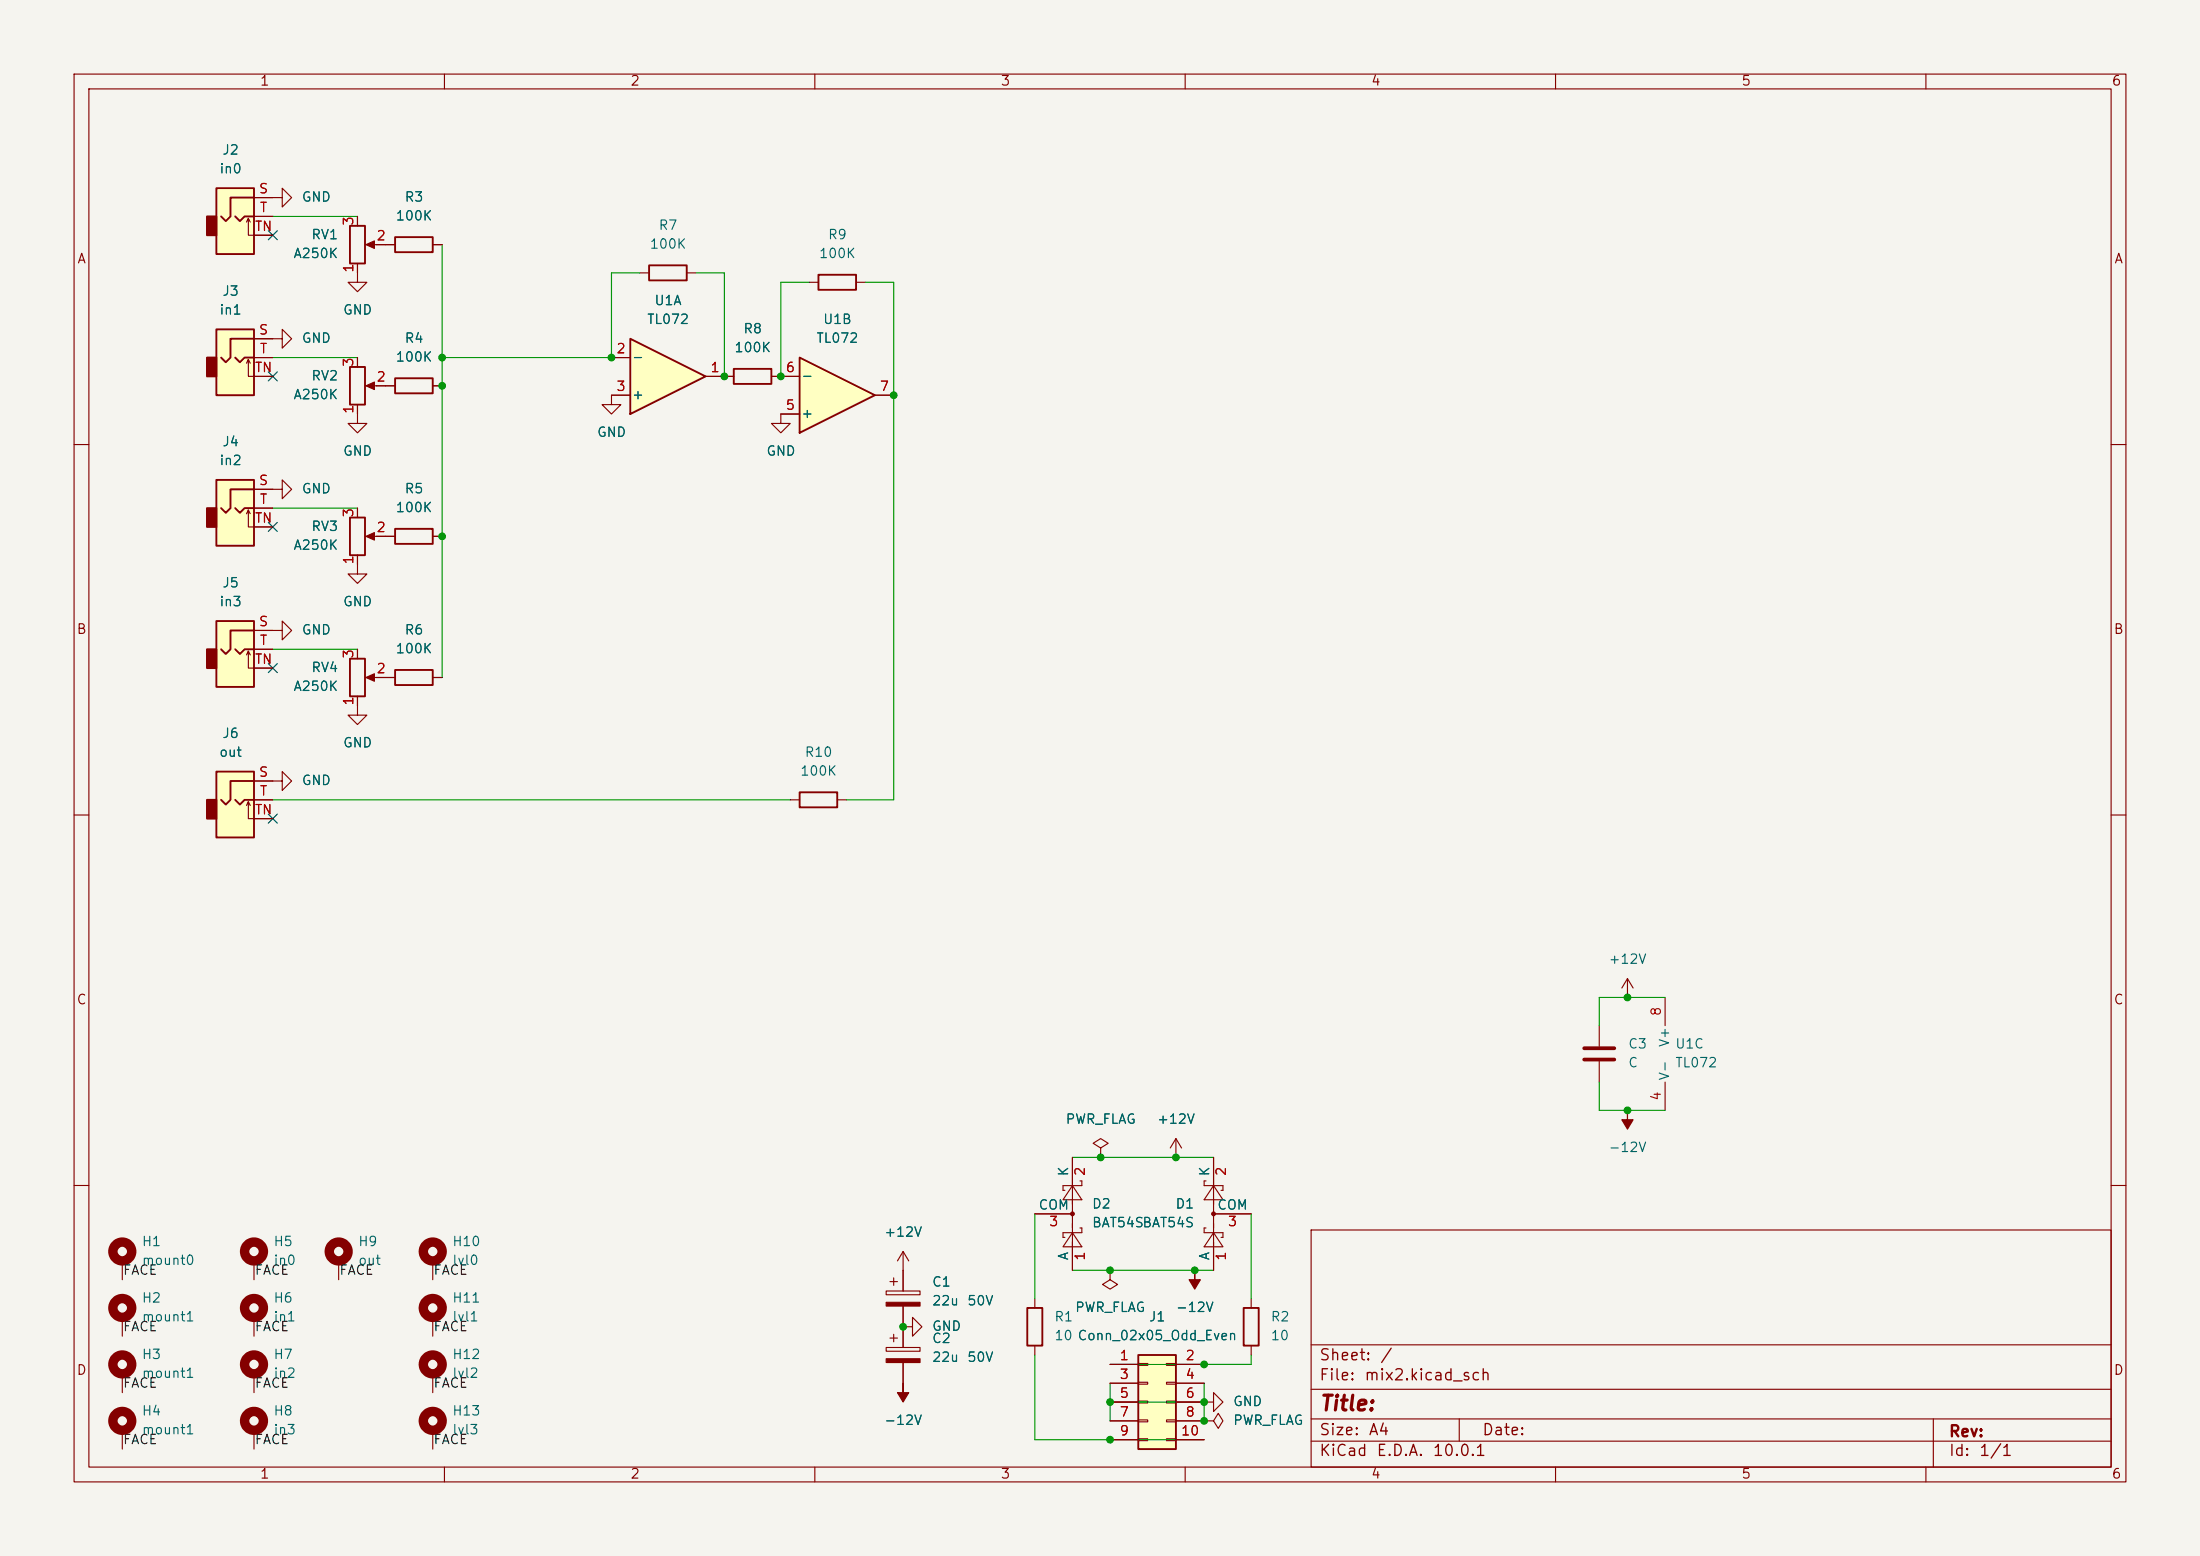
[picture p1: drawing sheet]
<svg xmlns="http://www.w3.org/2000/svg" width="297mm" height="210mm" viewBox="0 0 297 210" stroke-linecap="round" stroke-linejoin="round" font-family="sans-serif">
<path d="M0 0h297v210h-297z" fill="#f5f4ef" stroke="#f5f4ef" stroke-width=".14"/>
<g fill="none" stroke="#840000" stroke-width=".15">
<path d="M10 10h277v190h-277zM12 12h273v186h-273zM60 10v2M110 10v2M160 10v2M210 10v2M260 10v2M10 60h2M285 60h2M10 110h2M285 110h2M10 160h2"/>
<path d="M177 166h108v32h-108zM285 160h2M60 198v2M110 198v2M160 198v2M177 194.5h108M177 191.5h108M177 187.5h108M177 181.5h108M197 191.5v3M210 198v2M260 198v2"/>
<path d="M261 191.5v6.5"/>
</g>
<path d="M29.2 104.1h5.1v8.9h-5.1z" fill="#ffffc2"/>
<path d="M29.2 104.1h5.1v8.9h-5.1zM31.7 108l.7 .6 .6-.6h1.3M34.3 105.4h-3.2v2.6l-.6 .6-.7-.6" fill="none" stroke="#840000" stroke-width=".25"/>
<path d="M27.9 108h1.3v2.5h-1.3z" fill="#840000" stroke="#840000" stroke-width=".25"/>
<g fill="none" stroke="#840000" stroke-width=".15">
<path d="M33.3 108.7l.2-.5v2.3h3.3M33.5 108.2l.3 .5M34.3 105.4h2.5M34.3 108h2.5M16.5 170.2v2.5M34.3 170.2v2.5M45.7 170.2v2.5M58.4 170.2v2.5M58.4 177.8v2.5M16.5 185.4v2.6M16.5 193v2.6M58.4 185.4v2.6"/>
<path d="M58.4 193v2.6"/>
</g>
<g fill="none" stroke="#840000" stroke-width="1.3">
<circle cx="16.5" cy="168.9" r="1.27"/>
<circle cx="34.3" cy="168.9" r="1.27"/>
<circle cx="45.7" cy="168.9" r="1.27"/>
<circle cx="58.4" cy="168.9" r="1.27"/>
<circle cx="58.4" cy="176.5" r="1.27"/>
<circle cx="16.5" cy="191.8" r="1.27"/>
<circle cx="16.5" cy="184.1" r="1.27"/>
<circle cx="58.4" cy="191.8" r="1.27"/>
<circle cx="58.4" cy="184.1" r="1.27"/>
</g>
<path d="M153.7 182.9h5v12.7h-5z" fill="#ffffc2"/>
<path d="M87.6 35.8h5.1v2h-5.1zM47.2 88.9h2.1v5.1h-2.1zM138.7 176.5h2v5.1h-2zM167.9 176.5h2v5.1h-2zM153.7 182.9h5v12.7h-5z" fill="none" stroke="#840000" stroke-width=".25"/>
<g fill="none" stroke="#840000" stroke-width=".15">
<path d="M86.4 36.8h1.2M92.7 36.8h1.3M48.3 94v2.5h1.2l-1.2 1.3-1.3-1.3h1.3M48.3 87.6v1.3M49.8 91.4h2.3M36.8 105.4h1.3v-1.3l1.3 1.3-1.3 1.3v-1.3M144.8 156.2v15.3M145.8 159.4h.2v.6h-2.5v.7h.3M148.6 154.9l1-.6-1-.6-1 .6 1 .6v1.3M148.6 156.2h.1M158.7 153.7l-.7 1.2M158.7 153.7l.8 1.2"/>
<path d="M158.7 153.7v2.5M162.8 159.4h-.2v.6h2.5v.7h-.3M163.8 156.2v15.3M16.5 177.8v2.5M34.3 177.8v2.5M119.6 174.2h4.6v.6h-4.6zM120.1 173h1.1M120.6 172.5v1M121.9 179.1h1.3v-1.3l1.3 1.3-1.3 1.2v-1.2M121.9 168.9l-.7 1.3M121.9 168.9l.8 1.3M121.9 168.9v5.3"/>
<path d="M121.9 176.3v5.6M139.7 163.8h5.1M139.7 175.3v1.2M144.8 166.4l1.2 1.9h-2.5zM144.8 160l1.2 1.9h-2.5zM145.8 165.7h.2v.7h-2.5v.6h.3M149.9 171.5v1.2l1 .7-1 .6-1.1-.6 1.1-.7M149.9 171.5h.1M162.8 165.7h-.2v.7h2.5v.6h-.3M163.8 166.4l1.3 1.9h-2.5zM163.8 160l1.3 1.9h-2.5zM163.8 163.8h5.1"/>
<path d="M168.9 175.3v1.2M34.3 185.4v2.6M34.3 193v2.6M119.6 181.9h4.6v.5h-4.6zM120.1 180.6h1.1M120.6 180.1v1M121.9 183.9v2.8M139.7 181.6v1.3M149.9 184.2h3.8M149.9 186.7h3.8M149.9 189.2h3.8M149.9 191.8h3.8"/>
<path d="M149.9 194.3h3.8M153.7 184h1.2v.3h-1.2zM153.7 186.6h1.2v.2h-1.2zM153.7 189.1h1.2v.3h-1.2zM153.7 191.6h1.2v.3h-1.2zM153.7 194.2h1.2v.2h-1.2zM157.5 184h1.2v.3h-1.2zM157.5 186.6h1.2v.2h-1.2zM157.5 189.1h1.2v.3h-1.2zM157.5 191.6h1.2v.3h-1.2zM157.5 194.2h1.2v.2h-1.2zM158.7 189.2h5.1v-1.2l1.3 1.2-1.3 1.3v-1.3"/>
<path d="M158.7 184.2h3.9M158.7 186.7h3.9M158.7 191.8h3.9M158.7 194.3h3.9M162.6 191.8h1.2l.7-1 .6 1-.6 1-.7-1M162.6 191.8h.1M168.9 181.6v1.3"/>
</g>
<g fill="none" stroke="#840000" stroke-width="1.3">
<circle cx="16.5" cy="176.5" r="1.27"/>
<circle cx="34.3" cy="176.5" r="1.27"/>
<circle cx="34.3" cy="191.8" r="1.27"/>
<circle cx="34.3" cy="184.1" r="1.27"/>
</g>
<g fill="#840000" stroke="#840000" stroke-width=".15">
<path d="M49.4 91.4l1.1-.5v1z"/>
<path d="M119.6 183.4h4.6v.5h-4.6z"/>
<path d="M121.9 186.7v1.3h.8l-.8 1.2-.7-1.2h.7z"/>
<path d="M119.6 175.8h4.6v.5h-4.6z"/>
<path d="M161.3 171.5v1.2h.8l-.8 1.3-.8-1.3h.8z"/>
<circle cx="144.8" cy="163.8" r=".25"/>
<circle cx="163.8" cy="163.8" r=".25"/>
</g>
<path d="M29.2 83.8h5.1v8.9h-5.1z" fill="#ffffc2"/>
<path d="M47.2 69.9h2.1v5h-2.1zM29.2 83.8h5.1v8.9h-5.1zM31.7 87.6l.7 .7 .6-.7h1.3M34.3 85.1h-3.2v2.5l-.6 .7-.7-.7M107.9 106.9h5.1v2.1h-5.1z" fill="none" stroke="#840000" stroke-width=".25"/>
<path d="M27.9 87.6h1.3v2.6h-1.3z" fill="#840000" stroke="#840000" stroke-width=".25"/>
<path d="M48.3 68.6v1.3M48.3 74.9v1.3M49.8 72.4h2.3M33.3 88.4l.2-.5v2.3h3.3M33.5 87.9l.3 .5M34.3 85.1h2.5M34.3 87.6h2.5M106.7 108h1.2M113 108h1.3" fill="none" stroke="#840000" stroke-width=".15"/>
<path d="M49.4 72.4l1.1-.5v1z" fill="#840000" stroke="#840000" stroke-width=".15"/>
<path d="M85.1 45.7l10.1 5.1-10.1 5.1z" fill="#ffffc2"/>
<path d="M47.2 49.5h2.1v5.1h-2.1zM85.1 45.7l10.1 5.1-10.1 5.1zM53.3 71.4h5.1v2h-5.1z" fill="none" stroke="#840000" stroke-width=".25"/>
<path d="M48.3 54.6v2.6h1.2l-1.2 1.2-1.3-1.2h1.3M48.3 48.3v1.2M49.8 52.1h2.3M82.5 48.3h2.6M82.5 53.3h2.6M95.2 50.8h2.6M52.1 72.4h1.2M58.4 72.4h1.3" fill="none" stroke="#840000" stroke-width=".15"/>
<path d="M49.4 52.1l1.1-.5v1z" fill="#840000" stroke="#840000" stroke-width=".15"/>
<path d="M107.9 48.3l10.2 5-10.2 5.1z" fill="#ffffc2"/>
<path d="M107.9 48.3l10.2 5-10.2 5.1z" fill="none" stroke="#840000" stroke-width=".25"/>
<path d="M105.4 50.8h2.5M107.9 55.9h-2.5v1.3h1.3l-1.3 1.2-1.3-1.2h1.3M118.1 53.3h2.5" fill="none" stroke="#840000" stroke-width=".15"/>
<path d="M29.2 44.5h5.1v8.8h-5.1z" fill="#ffffc2"/>
<path d="M29.2 44.5h5.1v8.8h-5.1zM31.7 48.3l.7 .6 .6-.6h1.3M34.3 45.7h-3.2v2.6l-.6 .6-.7-.6" fill="none" stroke="#840000" stroke-width=".25"/>
<path d="M27.9 48.3h1.3v2.5h-1.3z" fill="#840000" stroke="#840000" stroke-width=".25"/>
<path d="M33.3 49l.2-.5v2.3h3.3M33.5 48.5l.3 .5M34.3 45.7h2.5M34.3 48.3h2.5M219.7 132.1l-.8 1.3M219.7 132.1l.8 1.3M219.7 132.1v2.5" fill="none" stroke="#840000" stroke-width=".15"/>
<path d="M29.2 64.8h5.1v8.9h-5.1z" fill="#ffffc2"/>
<path d="M47.2 30.5h2.1v5.1h-2.1zM53.3 32h5.1v2h-5.1zM110.5 37.1h5.1v2h-5.1zM53.3 51.1h5.1v2h-5.1zM99.1 49.8h5v2h-5zM29.2 64.8h5.1v8.9h-5.1zM31.7 68.6l.7 .6 .6-.6h1.3M34.3 66h-3.2v2.6l-.6 .6-.7-.6M53.3 90.4h5.1v2.1h-5.1z" fill="none" stroke="#840000" stroke-width=".25"/>
<path d="M27.9 68.6h1.3v2.5h-1.3z" fill="#840000" stroke="#840000" stroke-width=".25"/>
<g fill="none" stroke="#840000" stroke-width=".15">
<path d="M36.8 26.7h1.3v-1.3l1.3 1.3-1.3 1.2v-1.2M48.3 35.6v2.5h1.2l-1.2 1.3-1.3-1.3h1.3M48.3 29.2v1.3M49.8 33h3.5M58.4 33h1.3M109.2 38.1h1.3M115.6 38.1h1.2M36.8 45.7h1.3v-1.2l1.3 1.2-1.3 1.3v-1.3M52.1 52.1h1.2M58.4 52.1h1.3M82.5 53.3v1.3h1.3l-1.3 1.3-1.2-1.3h1.2M97.8 50.8h1.3"/>
<path d="M104.1 50.8h1.3M33.3 69.3l.2-.5v2.3h3.3M33.5 68.8l.3 .5M34.3 66h3.8v-1.2l1.3 1.2-1.3 1.3v-1.3M34.3 68.6h2.5M48.3 76.2v1.3h1.2l-1.2 1.2-1.3-1.2h1.3M36.8 85.1h1.3v-1.3l1.3 1.3-1.3 1.3v-1.3M52.1 91.4h1.2M58.4 91.4h1.3M215.9 138.4v2.8M224.8 134.6v3.8M215.9 143.3v2.8"/>
<path d="M224.8 146.1v3.8"/>
</g>
<g fill="#840000" stroke="#840000" stroke-width=".15">
<path d="M219.7 149.9v1.2h.8l-.8 1.3-.8-1.3h.8z"/>
<path d="M49.4 33l1.1-.5v1z"/>
</g>
<path d="M213.9 141.5h4M213.9 143h4" fill="none" stroke="#840000" stroke-width=".51"/>
<path d="M29.2 25.4h5.1v8.9h-5.1z" fill="#ffffc2"/>
<path d="M29.2 25.4h5.1v8.9h-5.1zM31.7 29.2l.7 .6 .6-.6h1.3M34.3 26.7h-3.2v2.5l-.6 .6-.7-.6" fill="none" stroke="#840000" stroke-width=".25"/>
<path d="M27.9 29.2h1.3v2.6h-1.3z" fill="#840000" stroke="#840000" stroke-width=".25"/>
<g fill="none" stroke="#840000" stroke-width=".15">
<path d="M33.3 30l.2-.5v2.3h3.3M33.5 29.5l.3 .5M34.3 26.7h2.5M34.3 29.2h2.5M48.3 29.2v1.3M48.3 35.6v1.2M50.8 33h2.5M58.4 33h1.3M34.3 50.8h2.5M34.3 48.3h2.5M34.3 45.7h2.5M48.3 48.3v1.2"/>
<path d="M48.3 54.6v1.3M50.8 52.1h2.5M58.4 52.1h1.3M82.5 53.3h2.6M82.5 48.3h2.6M95.2 50.8h3.9M104.1 50.8h3.8M105.4 55.9h2.5M118.1 53.3h2.5M34.3 66h2.5M34.3 68.6h2.5M34.3 71.1h2.5"/>
<path d="M48.3 68.6v1.3M48.3 74.9v1.3M50.8 72.4h2.5M58.4 72.4h1.3M34.3 85.1h2.5M34.3 87.6h2.5M34.3 90.2h2.5M48.3 87.6v1.3M48.3 94v1.3M50.8 91.4h2.5M58.4 91.4h1.3M34.3 105.4h2.5"/>
<path d="M34.3 108h2.5M34.3 110.5h2.5M144.8 156.2v3.8M148.6 156.2h.1M163.8 156.2v3.8M121.9 171.5v2.7M121.9 176.3v5.6M139.7 163.8h5.1M144.8 167.6v3.9M149.9 171.5h.1M163.8 167.6v3.9M163.8 163.8h5.1"/>
<path d="M121.9 183.9v2.8M149.9 184.2h3.8M149.9 186.7h3.8M149.9 189.2h3.8M149.9 191.8h3.8M149.9 194.3h3.8M158.7 184.2h3.9M158.7 186.7h3.9M158.7 189.2h3.9M158.7 191.8h3.9M158.7 194.3h3.9M162.6 191.8h.1"/>
</g>
<g fill="none" stroke="#009600" stroke-width=".15">
<path d="M36.8 29.2h11.5M59.7 33v58.4M86.4 36.8h-3.9v11.5h-22.8M94 36.8h3.8v14M109.2 38.1h-3.8v12.7M116.8 38.1h3.8v69.9h-6.3M36.8 48.3h11.5M36.8 68.6h11.5M36.8 87.6h11.5M36.8 108h69.9M224.8 134.6h-8.9v3.8M144.8 156.2h19"/>
<path d="M215.9 146.1v3.8h8.9M139.7 163.8v11.5M144.8 171.5h19M168.9 163.8v11.5M139.7 182.9v11.4h22.9M149.9 189.2h12.7M149.9 186.7v5.1M162.6 186.7v5.1M168.9 182.9v1.3h-19"/>
</g>
<path d="M36.2 31.1l1.2 1.3M37.4 31.1l-1.2 1.3M36.2 50.2l1.2 1.2M37.4 50.2l-1.2 1.2M36.2 70.5l1.2 1.2M37.4 70.5l-1.2 1.2M36.2 89.6l1.2 1.2M37.4 89.6l-1.2 1.2M36.2 109.9l1.2 1.2M37.4 109.9l-1.2 1.2" fill="none" stroke="#000084" stroke-width=".15"/>
<g fill="#009600" stroke="#009600" stroke-width=".14">
<circle cx="219.7" cy="149.9" r=".46"/>
<circle cx="161.3" cy="171.5" r=".46"/>
<circle cx="158.7" cy="156.2" r=".46"/>
<circle cx="162.6" cy="184.2" r=".46"/>
<circle cx="219.7" cy="134.6" r=".46"/>
<circle cx="97.8" cy="50.8" r=".46"/>
<circle cx="120.6" cy="53.3" r=".46"/>
<circle cx="105.4" cy="50.8" r=".46"/>
<circle cx="59.7" cy="52.1" r=".46"/>
<circle cx="59.7" cy="48.3" r=".46"/>
<circle cx="82.5" cy="48.3" r=".46"/>
<circle cx="59.7" cy="72.4" r=".46"/>
<circle cx="149.9" cy="171.5" r=".46"/>
<circle cx="149.9" cy="194.3" r=".46"/>
<circle cx="149.9" cy="189.2" r=".46"/>
<circle cx="162.6" cy="191.8" r=".46"/>
<circle cx="162.6" cy="189.2" r=".46"/>
<circle cx="148.6" cy="156.2" r=".46"/>
<circle cx="121.9" cy="179.1" r=".46"/>
</g>
<text font-size="2" fill="#840000" x="178" y="190.9">Title:</text>
<g font-size="1.5" fill="#840000">
<text x="178" y="184">Sheet:</text>
<text x="186.2" y="184">/</text>
<text x="178" y="186.7">File:</text>
<text x="184.1" y="186.7">mix2.kicad_sch</text>
<text x="178" y="196.9">KiCad</text>
<text x="178" y="194.1">Size:</text>
<text x="184.7" y="194.1">A4</text>
<text x="185.7" y="196.9">E.D.A.</text>
<text x="193.3" y="196.9">10.0.1</text>
<text x="200" y="194.1">Date:</text>
<text x="263" y="194.3">Rev:</text>
<text x="263" y="196.9">Id:</text>
<text x="267.1" y="196.9">1/1</text>
</g>
<g font-size="1.3" fill="#840000">
<text x="35" y="11.9">1</text>
<text x="85" y="11.9">2</text>
<text x="135" y="11.9">3</text>
<text x="185" y="11.9">4</text>
<text x="235" y="11.9">5</text>
<text x="285" y="11.9">6</text>
<text x="10.3" y="35.9">A</text>
<text x="285.3" y="35.9">A</text>
<text x="10.3" y="85.9">B</text>
<text x="285.3" y="85.9">B</text>
<text x="10.3" y="135.9">C</text>
<text x="285.3" y="135.9">C</text>
<text x="10.3" y="185.9">D</text>
<text x="285.3" y="185.9">D</text>
<text x="35" y="199.9">1</text>
<text x="85" y="199.9">2</text>
<text x="135" y="199.9">3</text>
<text x="185" y="199.9">4</text>
<text x="235" y="199.9">5</text>
<text x="285" y="199.9">6</text>
</g>
<g font-size="1.3" fill="#006464">
<text x="29.5" y="23.7">in0</text>
<text x="29.9" y="21.2">J2</text>
<text x="40.6" y="27.5">GND</text>
<text x="54.5" y="27.5">R3</text>
<text x="39.5" y="35.2">A250K</text>
<text x="41.9" y="32.6">RV1</text>
<text x="53.3" y="30.1">100K</text>
<text x="87.6" y="33.9">100K</text>
<text x="88.8" y="31.3">R7</text>
<text x="110.5" y="35.2">100K</text>
<text x="111.7" y="32.6">R9</text>
<text x="29.9" y="40.2">J3</text>
<text x="88.3" y="41.5">U1A</text>
<text x="29.5" y="42.8">in1</text>
<text x="40.6" y="46.6">GND</text>
<text x="46.2" y="42.8">GND</text>
<text x="54.5" y="46.6">R4</text>
<text x="87.3" y="44">TL072</text>
<text x="99" y="47.9">100K</text>
<text x="100.3" y="45.3">R8</text>
<text x="110.1" y="46.6">TL072</text>
<text x="111" y="44">U1B</text>
<text x="41.9" y="51.7">RV2</text>
<text x="53.3" y="49.1">100K</text>
<text x="85.2" y="49.1">-</text>
<text x="108.1" y="51.7">-</text>
<text x="39.5" y="54.2">A250K</text>
<text x="80.5" y="59.3">GND</text>
<text x="85.2" y="54.2">+</text>
<text x="108.1" y="56.7">+</text>
<text x="29.5" y="63.1">in2</text>
<text x="29.9" y="60.6">J4</text>
<text x="46.2" y="61.8">GND</text>
<text x="103.4" y="61.8">GND</text>
<text x="40.6" y="66.9">GND</text>
<text x="41.9" y="72">RV3</text>
<text x="53.3" y="69.4">100K</text>
<text x="54.5" y="66.9">R5</text>
<text x="39.5" y="74.5">A250K</text>
<text x="29.5" y="82.1">in3</text>
<text x="29.9" y="79.6">J5</text>
<text x="46.2" y="82.1">GND</text>
<text x="40.6" y="86">GND</text>
<text x="53.3" y="88.5">100K</text>
<text x="54.5" y="86">R6</text>
<text x="39.5" y="93.6">A250K</text>
<text x="41.9" y="91">RV4</text>
<text x="29.9" y="99.9">J6</text>
<text x="46.2" y="101.2">GND</text>
<text x="29.5" y="102.5">out</text>
<text x="40.6" y="106.3">GND</text>
<text x="107.9" y="105">100K</text>
<text x="108.5" y="102.5">R10</text>
<text x="217.1" y="130.4">+12V</text>
<text x="219.7" y="141.8">C3</text>
<text x="225.7" y="141.4" transform="rotate(-90 225.7 141.4)">V+</text>
<text x="226.1" y="141.8">U1C</text>
<text x="219.7" y="144.4">C</text>
<text x="225.7" y="145.9" transform="rotate(-90 225.7 145.9)">V-</text>
<text x="226.1" y="144.4">TL072</text>
<text x="143.8" y="152">PWR_FLAG</text>
<text x="156.1" y="152">+12V</text>
<text x="217.1" y="155.8">-12V</text>
<text x="144.5" y="158.9" transform="rotate(-90 144.5 158.9)">K</text>
<text x="163.6" y="158.9" transform="rotate(-90 163.6 158.9)">K</text>
<text x="119.3" y="167.2">+12V</text>
<text x="140.1" y="163.6">COM</text>
<text x="147.3" y="163.4">D2</text>
<text x="147.3" y="166">BAT54SBAT54S</text>
<text x="158.6" y="163.4">D1</text>
<text x="164.2" y="163.6">COM</text>
<text x="19.1" y="171">mount0</text>
<text x="19.1" y="168.5">H1</text>
<text x="36.8" y="171">in0</text>
<text x="36.8" y="168.5">H5</text>
<text x="48.3" y="171">out</text>
<text x="48.3" y="168.5">H9</text>
<text x="61" y="168.5">H10</text>
<text x="61" y="171">lvl0</text>
<text x="125.7" y="174">C1</text>
<text x="144.5" y="170.2" transform="rotate(-90 144.5 170.2)">A</text>
<text x="163.6" y="170.2" transform="rotate(-90 163.6 170.2)">A</text>
<text x="19.1" y="178.7">mount1</text>
<text x="19.1" y="176.1">H2</text>
<text x="36.8" y="178.7">in1</text>
<text x="36.8" y="176.1">H6</text>
<text x="61" y="176.1">H11</text>
<text x="61" y="178.7">lvl1</text>
<text x="125.7" y="179.9">GND</text>
<text x="125.7" y="176.5">22u</text>
<text x="130.5" y="176.5">50V</text>
<text x="142.2" y="178.7">R1</text>
<text x="145" y="177.4">PWR_FLAG</text>
<text x="155" y="178.7">J1</text>
<text x="158.6" y="177.4">-12V</text>
<text x="171.5" y="178.7">R2</text>
<text x="19.1" y="183.7">H3</text>
<text x="36.8" y="183.7">H7</text>
<text x="61" y="183.7">H12</text>
<text x="125.7" y="181.6">C2</text>
<text x="125.7" y="184.1">22u</text>
<text x="130.5" y="184.1">50V</text>
<text x="142.2" y="181.2">10 Conn_02x05_Odd_Even</text>
<text x="145.4" y="181.2">Conn_02x05_Odd_Even</text>
<text x="171.5" y="181.2">10</text>
<text x="19.1" y="186.3">mount1</text>
<text x="19.1" y="191.4">H4</text>
<text x="36.8" y="186.3">in2</text>
<text x="36.8" y="191.4">H8</text>
<text x="61" y="186.3">lvl2</text>
<text x="61" y="191.4">H13</text>
<text x="166.4" y="190.1">GND</text>
<text x="19.1" y="193.9">mount1</text>
<text x="36.8" y="193.9">in3</text>
<text x="61" y="193.9">lvl3</text>
<text x="119.3" y="192.6">-12V</text>
<text x="166.4" y="192.6">PWR_FLAG</text>
</g>
<g font-size="1.3" fill="#a90000">
<text x="34.9" y="26.4">S</text>
<text x="35" y="29">T</text>
<text x="34.3" y="31.5">TN</text>
<text x="48" y="30.6" transform="rotate(-90 48 30.6)">3</text>
<text x="50.7" y="32.8">2</text>
<text x="48" y="36.9" transform="rotate(-90 48 36.9)">1</text>
<text x="34.9" y="45.5">S</text>
<text x="34.3" y="50.5">TN</text>
<text x="35" y="48">T</text>
<text x="48" y="49.6" transform="rotate(-90 48 49.6)">3</text>
<text x="50.7" y="51.8">2</text>
<text x="83.1" y="48">2</text>
<text x="83.1" y="53.1">3</text>
<text x="95.8" y="50.5">1</text>
<text x="106" y="50.5">6</text>
<text x="118.7" y="53.1">7</text>
<text x="48" y="56" transform="rotate(-90 48 56)">1</text>
<text x="106" y="55.6">5</text>
<text x="34.9" y="65.8">S</text>
<text x="34.3" y="70.9">TN</text>
<text x="35" y="68.3">T</text>
<text x="48" y="69.9" transform="rotate(-90 48 69.9)">3</text>
<text x="48" y="76.3" transform="rotate(-90 48 76.3)">1</text>
<text x="50.7" y="72.1">2</text>
<text x="34.3" y="89.9">TN</text>
<text x="34.9" y="84.8">S</text>
<text x="35" y="87.4">T</text>
<text x="48" y="89" transform="rotate(-90 48 89)">3</text>
<text x="48" y="95.3" transform="rotate(-90 48 95.3)">1</text>
<text x="50.7" y="91.2">2</text>
<text x="34.9" y="105.2">S</text>
<text x="35" y="107.7">T</text>
<text x="34.3" y="110.2">TN</text>
<text x="224.5" y="137.2" transform="rotate(-90 224.5 137.2)">8</text>
<text x="224.5" y="148.7" transform="rotate(-90 224.5 148.7)">4</text>
<text x="146.8" y="158.8" transform="rotate(-90 146.8 158.8)">2</text>
<text x="165.8" y="158.8" transform="rotate(-90 165.8 158.8)">2</text>
<text x="141.5" y="165.8">3</text>
<text x="165.7" y="165.8">3</text>
<text x="146.8" y="170.3" transform="rotate(-90 146.8 170.3)">1</text>
<text x="165.8" y="170.3" transform="rotate(-90 165.8 170.3)">1</text>
<text x="151.1" y="183.9">1</text>
<text x="159.9" y="183.9">2</text>
<text x="151.1" y="186.4">3</text>
<text x="151.1" y="189">5</text>
<text x="151.1" y="191.5">7</text>
<text x="159.9" y="186.4">4</text>
<text x="159.9" y="189">6</text>
<text x="159.9" y="191.5">8</text>
<text x="151.1" y="194.1">9</text>
<text x="159.3" y="194.1">10</text>
</g>
<g font-size="1.3" fill="#0f0f0f">
<text x="16.5" y="172.4">FACE</text>
<text x="34.3" y="172.4">FACE</text>
<text x="45.7" y="172.4">FACE</text>
<text x="58.4" y="172.4">FACE</text>
<text x="16.5" y="180">FACE</text>
<text x="34.3" y="180">FACE</text>
<text x="58.4" y="180">FACE</text>
<text x="16.5" y="187.6">FACE</text>
<text x="34.3" y="187.6">FACE</text>
<text x="58.4" y="187.6">FACE</text>
<text x="16.5" y="195.2">FACE</text>
<text x="34.3" y="195.2">FACE</text>
<text x="58.4" y="195.2">FACE</text>
</g>
</svg>
